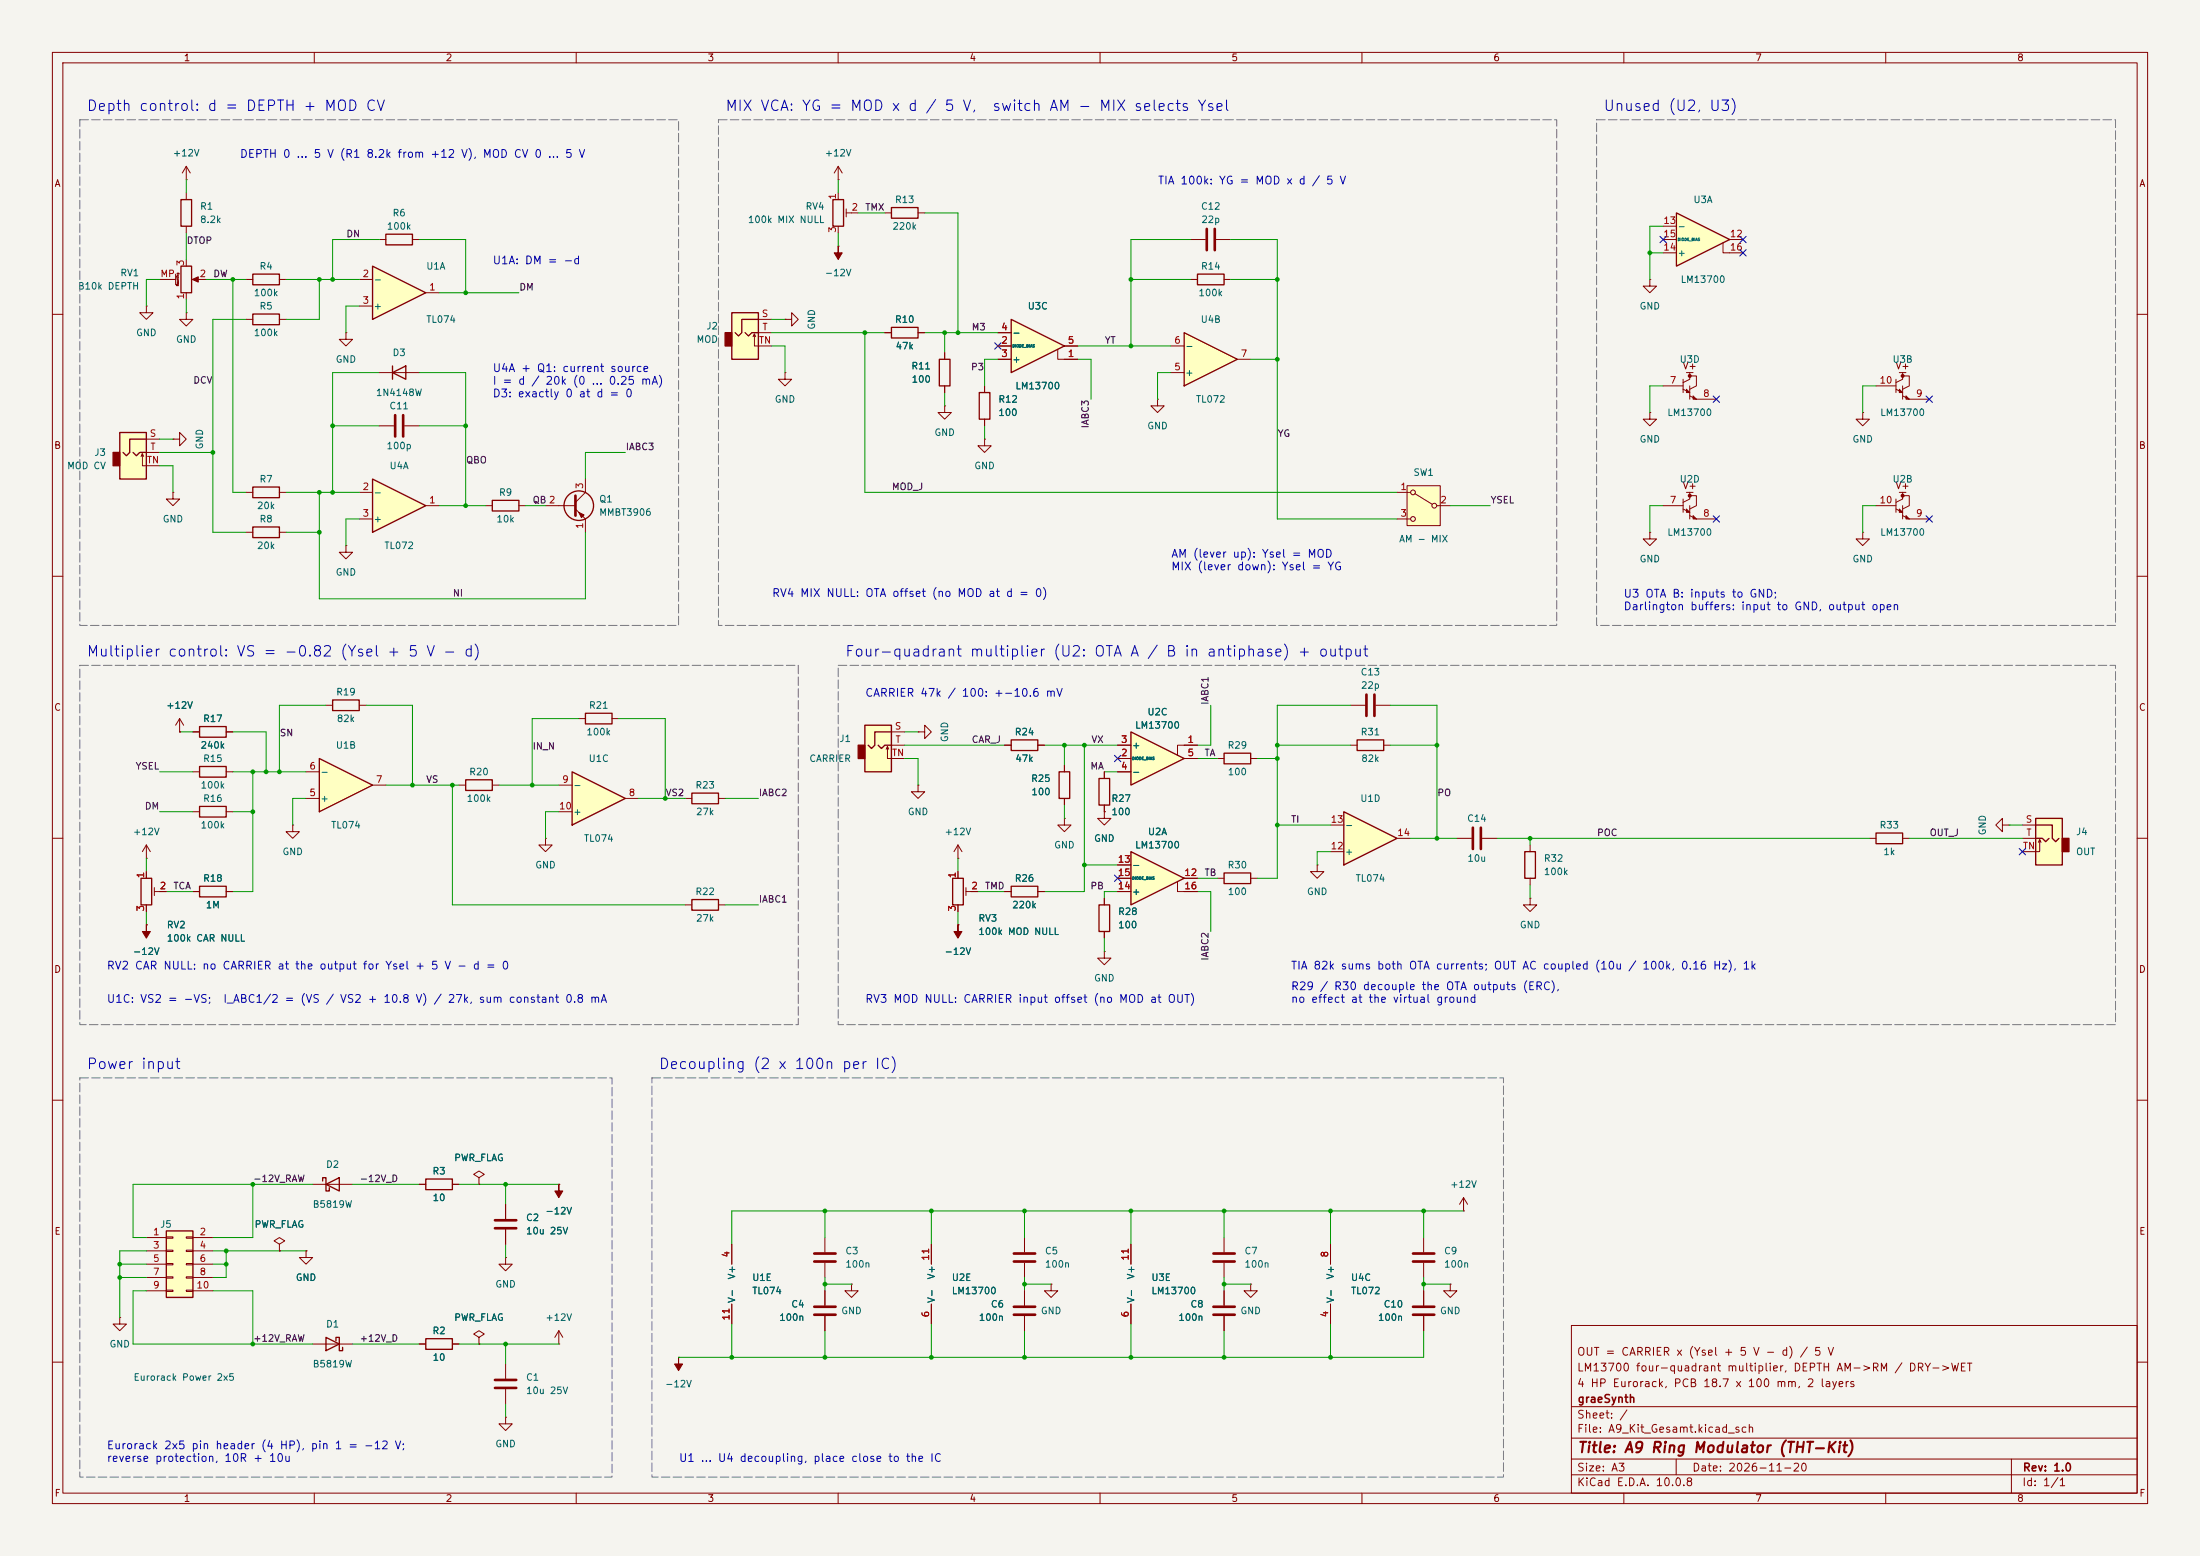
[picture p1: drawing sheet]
<svg xmlns="http://www.w3.org/2000/svg" width="420mm" height="297mm" viewBox="0 0 420 297" stroke-linecap="round" stroke-linejoin="round" font-family="sans-serif">
<path d="M0 0h420v297h-420z" fill="#f5f4ef" stroke="#f5f4ef" stroke-width=".19"/>
<g fill="none" stroke="#840000" stroke-width=".19">
<path d="M10 10h400v277h-400zM12 12h396v273h-396zM60 10v2M110 10v2M160 10v2M210 10v2M260 10v2M310 10v2M360 10v2M10 60h2M408 60h2M10 110h2"/>
<path d="M408 110h2M10 160h2M408 160h2M10 210h2M408 210h2M300 253h108v32h-108zM10 260h2M300 278.5h108M300 274.5h108M300 268.5h108M320 278.5v3M384 278.5v6.5"/>
<path d="M408 260h2M60 285v2M110 285v2M160 285v2M210 285v2M260 285v2M300 281.5h108M310 285v2M360 285v2"/>
</g>
<path d="M215.9 162.6l10.2 5-10.2 5.1z" fill="#ffffc2"/>
<g fill="none" stroke="#840000" stroke-width=".19">
<path d="M317.5 73.7h3.8M321.3 72.4v2.5M321.3 74.3l1.3 .6M321.9 71.1h1.3M322.6 71.1v1.3l-1.3 .6M322.6 71.8h1.2v1.9l-1.2 .6M322.6 73.7v2.5M322.6 75.6l1.2 .6h3.9M213.4 167.6h2.5M213.4 165.1h2.5M213.4 170.2h2.5M224.8 168.3v1.9h3.8"/>
<path d="M226.1 167.6h2.5"/>
</g>
<path d="M215.9 162.6l10.2 5-10.2 5.1z" fill="none" stroke="#840000" stroke-width=".25"/>
<circle cx="322.6" cy="71.8" r=".25" fill="#840000" stroke="#840000" stroke-width=".25"/>
<g fill="#840000" stroke="#840000" stroke-width=".19">
<path d="M321.9 74.3l.7 .6h-.7z"/>
<path d="M323.2 75.6l.6 .6h-.6z"/>
</g>
<path d="M31.7 234.9h5.1v12.7h-5.1z" fill="#ffffc2"/>
<path d="M209.8 172.7h2v5.1h-2zM31.7 234.9h5.1v12.7h-5.1zM81.3 255.5h5.1v2.1h-5.1z" fill="none" stroke="#840000" stroke-width=".25"/>
<g fill="none" stroke="#840000" stroke-width=".19">
<path d="M227.3 45.7h2.8M232.2 45.7h2.7M315 53.3v1.3h1.2l-1.2 1.3-1.3-1.3h1.3M315 53.3h.1M66 63.5v1.3h1.3l-1.3 1.2-1.2-1.2h1.2M66 63.5h.1M149.9 71.1v1.3h1.2l-1.2 1.3-1.3-1.3h1.3M149.9 71.1h.1M210.8 171.5v1.2M210.8 177.8v1.3M27.9 236.2h3.8M27.9 238.8h3.8"/>
<path d="M31.7 236.1h1.3v.2h-1.3zM31.7 238.6h1.3v.3h-1.3zM35.6 236.1h1.2v.2h-1.2zM35.6 238.6h1.2v.3h-1.2zM36.8 236.2h3.8M36.8 238.8h3.8M91.4 224.8l1.1-.6-1.1-.7-1 .7 1 .6v1.3M91.4 226.1h.1M96.5 229.9v2.8M96.5 234.7v2.8M106.7 226.1h.1M139.7 237.5v3.8"/>
<path d="M157.5 236.2v2.8M177.8 237.5v3.8M233.7 236.2v2.8M27.9 241.3h3.8M27.9 243.8h3.8M27.9 246.4h3.8M31.7 241.2h1.3v.2h-1.3zM31.7 243.7h1.3v.3h-1.3zM31.7 246.3h1.3v.2h-1.3zM35.6 241.2h1.2v.2h-1.2zM35.6 243.7h1.2v.3h-1.2zM35.6 246.3h1.2v.2h-1.2z"/>
<path d="M36.8 241.3h3.8M36.8 243.8h3.8M36.8 246.4h3.8M80 256.5h1.3M86.4 256.5h1.2M91.4 255.3l1.1-.7-1.1-.6-1 .6 1 .7v1.2M91.4 256.5h.1M96.5 240v1.3h1.3l-1.3 1.3-1.3-1.3h1.3M96.5 240h.1M106.7 256.5h.1M106.7 254l-.8 1.3M106.7 254l.7 1.3"/>
<path d="M106.7 254v2.5M129.5 259.1h.1M139.7 248.9v3.8M157.5 241v2.8M162.6 245.1v1.3h1.2l-1.2 1.2-1.3-1.2h1.3M162.6 245.1h.1M177.8 248.9v3.8M195.6 246.4v2.8M195.6 251.2v2.8M233.7 241v2.8M238.8 245.1v1.3h1.2l-1.2 1.2-1.3-1.2h1.3M238.8 245.1h.1"/>
<path d="M96.5 270.5v1.3h1.3l-1.3 1.2-1.3-1.2h1.3M96.5 270.5h.1M96.5 260.3v2.8M96.5 265.2v2.8"/>
</g>
<path d="M230.4 43.7v4.1M231.9 43.7v4.1M94.5 234.4h4.1M94.5 232.9h4.1M155.4 239.3h4.1M231.6 239.3h4.1M155.4 240.8h4.1M193.5 249.4h4.1M193.5 251h4.1M231.6 240.8h4.1M94.5 263.4h4.1M94.5 264.9h4.1" fill="none" stroke="#840000" stroke-width=".51"/>
<g fill="#840000" stroke="#840000" stroke-width=".19">
<path d="M129.5 259.1v1.2h.8l-.8 1.3-.7-1.3h.7z"/>
<path d="M106.7 226.1v1.2h.7l-.7 1.3-.8-1.3h.8z"/>
</g>
<path d="M226.1 63.5l10.1 5.1-10.1 5.1z" fill="#ffffc2"/>
<path d="M226.1 63.5l10.1 5.1-10.1 5.1z" fill="none" stroke="#840000" stroke-width=".25"/>
<g fill="none" stroke="#840000" stroke-width=".19">
<path d="M223.5 71.1h2.6M223.5 66h2.6M236.2 68.6h2.6M175.3 149.9v1.2h1.2l-1.2 1.3-1.3-1.3h1.3M175.3 149.9h.1M182.9 163.8h.1M182.9 161.3l-.8 1.3M182.9 161.3l.7 1.3M182.9 161.3v2.5M279.4 231.1h.1M279.4 228.6l-.8 1.3M279.4 228.6l.8 1.3"/>
<path d="M279.4 228.6v2.5M276.9 245.1v1.3h1.2l-1.2 1.2-1.3-1.2h1.3M276.9 245.1h.1"/>
</g>
<path d="M165.1 138.4h5.1v8.9h-5.1z" fill="#ffffc2"/>
<path d="M163.8 142.2h1.3v2.6h-1.3z" fill="#840000" stroke="#840000" stroke-width=".25"/>
<path d="M228.6 52.3h5.1v2.1h-5.1zM165.1 138.4h5.1v8.9h-5.1zM170.2 139.7h-3.2v2.5l-.6 .7-.7-.7M167.6 142.2l.7 .7 .6-.7h1.3M193 141.2h5.1v2.1h-5.1zM202.2 147.3h2v5.1h-2zM209.8 148.6h2v5.1h-2zM233.7 143.8h5.1v2h-5.1z" fill="none" stroke="#840000" stroke-width=".25"/>
<g fill="none" stroke="#840000" stroke-width=".19">
<path d="M227.3 53.3h1.3M233.7 53.3h1.2M221 76.2v1.3h1.2l-1.2 1.2-1.3-1.2h1.3M221 76.2h.1M33 83.8h1.3v-1.2l1.3 1.2-1.3 1.3v-1.3M33 83.8h.1M170.2 139.7h2.5M175.3 139.7h1.2v-1.3l1.3 1.3-1.3 1.3v-1.3M175.3 139.7h.1M55.9 157.5v1.3h1.2l-1.2 1.2-1.3-1.2h1.3M55.9 157.5h.1M169.2 143l.2-.5v2.3h3.3"/>
<path d="M169.4 142.5l.3 .5M170.2 142.2h2.5M191.8 142.2h1.2M198.1 142.2h1.3M203.2 156.2v1.3h1.3l-1.3 1.3-1.3-1.3h1.3M203.2 156.2h.1M203.2 146.1v1.2M203.2 152.4v1.3M210.8 154.9v1.3h1.3l-1.3 1.3-1.3-1.3h1.3M210.8 154.9h.1M210.8 147.3v1.3M210.8 153.7v1.2"/>
<path d="M232.4 144.8h1.3M238.8 144.8h1.2M278.1 160h2.8M283 160h2.7M210.8 181.6v1.3h1.3l-1.3 1.3-1.3-1.3h1.3M210.8 181.6h.1M254 237.5v3.8M271.8 236.2v2.8M254 248.9v3.8M271.8 241v2.8M271.8 246.4v2.8M271.8 251.2v2.8"/>
</g>
<path d="M281.2 158v4.1M282.7 158v4.1M269.7 239.3h4.1M269.7 240.8h4.1M269.7 249.4h4.1M269.7 251h4.1" fill="none" stroke="#840000" stroke-width=".51"/>
<path d="M61 144.8l10.1 5.1-10.1 5z" fill="#ffffc2"/>
<path d="M61 144.8l10.1 5.1-10.1 5z" fill="none" stroke="#840000" stroke-width=".25"/>
<path d="M58.4 152.4h2.6M58.4 147.3h2.6M71.1 149.9h2.6" fill="none" stroke="#840000" stroke-width=".19"/>
<path d="M139.7 59.7h5.1v8.9h-5.1z" fill="#ffffc2"/>
<path d="M138.4 63.5h1.3v2.5h-1.3z" fill="#840000" stroke="#840000" stroke-width=".25"/>
<path d="M159 38.1h2v5.1h-2zM139.7 59.7h5.1v8.9h-5.1zM142.2 63.5l.7 .6 .6-.6h1.3M144.8 61h-3.2v2.5l-.6 .6-.7-.6M38.1 153.9h5.1v2.1h-5.1zM38.1 169.2h5.1v2h-5.1zM181.9 167.6h2v5.1h-2z" fill="none" stroke="#840000" stroke-width=".25"/>
<g fill="none" stroke="#840000" stroke-width=".19">
<path d="M160 36.8v1.3M161.5 39.9v1.5M160 43.2v1.3M161.5 40.6h2.3M143.8 64.3l.2-.5v2.2h3.3M144 63.8l.3 .5M144.8 61h2.5M144.8 63.5h2.5M36.8 154.9h1.3M43.2 154.9h1.2M27.9 163.8h.1M27.9 161.3l-.7 1.3"/>
<path d="M27.9 161.3l.8 1.3M27.9 161.3v2.5M36.8 170.2h1.3M43.2 170.2h1.2M182.9 166.4v1.2M182.9 172.7v1.3M184.4 170.2h2.3M184.4 169.4v1.5"/>
</g>
<path d="M193 61l10.2 5-10.2 5.1z" fill="#ffffc2"/>
<g fill="none" stroke="#840000" stroke-width=".19">
<path d="M160 47h.1M168.9 40.6h1.3M175.3 40.6h1.2M149.9 61h1.2v-1.3l1.3 1.3-1.3 1.2v-1.2M149.9 61h.1M188 73.7v1.2M190.5 68.6h2.5M190.5 66h2.5M190.5 63.5h2.5M201.9 66.7v1.9h3.8M203.2 66h2.5M188 83.8v1.3h1.2l-1.2 1.3-1.3-1.3h1.3"/>
<path d="M188 83.8h.1M188 80v1.3M182.9 176.5h.1M191.8 170.2h1.2M198.1 170.2h1.3M157.5 246.4v2.8M157.5 251.2v2.8"/>
</g>
<path d="M170.2 39.6h5.1v2.1h-5.1zM186.9 74.9h2.1v5.1h-2.1zM193 61l10.2 5-10.2 5.1zM193 169.2h5.1v2h-5.1z" fill="none" stroke="#840000" stroke-width=".25"/>
<g fill="#840000" stroke="#840000" stroke-width=".19">
<path d="M182.9 176.5v1.3h.7l-.7 1.3-.8-1.3h.8z"/>
<path d="M160 47v1.3h.8l-.8 1.2-.7-1.2h.7z"/>
</g>
<path d="M155.4 249.4h4.1M155.4 251h4.1" fill="none" stroke="#840000" stroke-width=".51"/>
<path d="M215.9 139.7l10.2 5.1-10.2 5.1z" fill="#ffffc2"/>
<g fill="none" stroke="#840000" stroke-width=".19">
<path d="M160 34.3h.1M160 31.8l-.7 1.2M160 31.8l.8 1.2M160 31.8v2.5M35.6 59.7v1.3h1.2l-1.2 1.2-1.3-1.2h1.3M35.6 59.7h.1M47 53.3h1.3M53.3 53.3h1.3M168.9 63.5h1.3M175.3 63.5h1.2M47 94h1.3M53.3 94h1.3"/>
<path d="M130.8 152.4h1.3M137.2 152.4h1.2M213.4 142.2h2.5M213.4 144.8h2.5M213.4 147.3h2.5M226.1 144.8h2.5M228.6 142.2h-3.8v1.9M27.9 176.5h.1M130.8 172.7h1.3M137.2 172.7h1.2M292.1 171.5v1.2h1.3l-1.3 1.3-1.3-1.3h1.3M292.1 171.5h.1"/>
<path d="M195.6 236.2v2.8M195.6 241v2.8"/>
</g>
<path d="M48.3 52.3h5v2.1h-5zM170.2 62.5h5.1v2h-5.1zM48.3 93h5v2h-5zM215.9 139.7l10.2 5.1-10.2 5.1zM132.1 151.4h5.1v2h-5.1zM132.1 171.7h5.1v2h-5.1z" fill="none" stroke="#840000" stroke-width=".25"/>
<path d="M193.5 239.3h4.1M193.5 240.8h4.1" fill="none" stroke="#840000" stroke-width=".51"/>
<path d="M27.9 176.5v1.3h.8l-.8 1.3-.7-1.3h.7z" fill="#840000" stroke="#840000" stroke-width=".19"/>
<path d="M109.2 147.3l10.2 5.1-10.2 5.1z" fill="#ffffc2"/>
<path d="M48.3 59.9h5v2.1h-5zM109.2 147.3l10.2 5.1-10.2 5.1zM26.9 167.6h2.1v5.1h-2.1zM233.7 166.6h5.1v2.1h-5.1zM291.1 162.6h2v5h-2z" fill="none" stroke="#840000" stroke-width=".25"/>
<g fill="none" stroke="#840000" stroke-width=".19">
<path d="M47 61h1.3M53.3 61h1.3M180.3 77.5v1.2h1.3l-1.3 1.3-1.2-1.3h1.2M180.3 77.5h.1M106.7 149.9h2.5M106.7 154.9h2.5M119.4 152.4h2.5M27.9 166.4v1.2M27.9 172.7v1.3M29.5 169.4v1.5M29.5 170.2h2.2M232.4 167.6h1.3"/>
<path d="M238.8 167.6h1.2M251.5 165.1v1.3h1.2l-1.2 1.2-1.3-1.2h1.3M251.5 165.1h.1M292.1 161.3v1.3M292.1 167.6v1.3M200.7 245.1v1.3h1.2l-1.2 1.2-1.3-1.2h1.3M200.7 245.1h.1M233.7 246.4v2.8M233.7 251.2v2.8"/>
</g>
<path d="M231.6 249.4h4.1M231.6 251h4.1" fill="none" stroke="#840000" stroke-width=".51"/>
<path d="M256.5 154.9l10.2 5.1-10.2 5.1z" fill="#ffffc2"/>
<g fill="none" stroke="#840000" stroke-width=".25">
<path d="M73.7 44.7h5v2h-5zM88.9 148.8h5.1v2.1h-5.1zM256.5 154.9l10.2 5.1-10.2 5.1zM259.1 141.2h5.1v2.1h-5.1zM61.6 225.4v-.6h.6v2.5h.7v-.6M62.2 226.1l2.6-1.3v2.5zM81.3 225h5.1v2.1h-5.1zM62.2 255.3l2.6 1.2-2.6 1.3zM64.1 255.9v-.6h.7v2.5h.6v-.6"/>
<circle cx="110.5" cy="96.5" r="2.82"/>
</g>
<g fill="none" stroke="#840000" stroke-width=".19">
<path d="M35.6 34.3h.1M35.6 31.8l-.8 1.2M35.6 31.8l.7 1.2M35.6 31.8v2.5M72.4 45.7h1.3M78.7 45.7h1.3M33 94v1.3h1.3l-1.3 1.2-1.3-1.2h1.3M33 94h.1M104.1 96.5h5.8M109.9 97.2l1.9 1.9v2.5M111.8 91.4v2.6l-1.9 1.9M66 104.1v1.3h1.3l-1.3 1.3-1.2-1.3h1.2"/>
<path d="M66 104.1h.1M87.6 149.9h1.3M94 149.9h1.2M254 157.5h2.5M257.8 142.2h1.3M264.2 142.2h1.2M104.1 160v1.3h1.3l-1.3 1.3-1.2-1.3h1.2M104.1 160h.1M254 162.6h2.5M266.7 160h2.5M53.3 237.5l1.1-.6-1.1-.7-1 .7 1 .6v1.3M53.3 238.8h.1"/>
<path d="M58.4 238.8v1.2h1.3l-1.3 1.3-1.3-1.3h1.3M58.4 238.8h.1M59.7 226.1h7.6M80 226.1h1.3M86.4 226.1h1.2M215.9 237.5v3.8M22.9 251.5v1.2h1.2l-1.2 1.3-1.3-1.3h1.3M22.9 251.5h.1M59.7 256.5h7.6M215.9 248.9v3.8"/>
</g>
<path d="M109.9 94.6v3.8" fill="none" stroke="#840000" stroke-width=".51"/>
<path d="M110.5 97.8l1 .5-.5 .5z" fill="#840000" stroke="#840000" stroke-width=".19"/>
<path d="M71.1 91.4l10.2 5.1-10.2 5.1z" fill="#ffffc2"/>
<path d="M34.5 50.8h2.1v5.1h-2.1zM71.1 91.4l10.2 5.1-10.2 5.1zM94 95.5h5.1v2h-5.1zM48.3 100.6h5v2h-5z" fill="none" stroke="#840000" stroke-width=".25"/>
<g fill="none" stroke="#840000" stroke-width=".19">
<path d="M27.9 58.4v1.3h1.3l-1.3 1.3-1.2-1.3h1.2M27.9 58.4h.1M30.5 53.3h3M33.5 52.3v2.1M35.6 49.5v1.3M35.6 55.9v1.3M37.1 53.3h2.3M68.6 94h2.5M68.6 99.1h2.5M81.3 96.5h2.5M92.7 96.5h1.3M99.1 96.5h1.2"/>
<path d="M47 101.6h1.3M53.3 101.6h1.3"/>
</g>
<path d="M36.7 53.3l1.1-.5v1z" fill="#840000" stroke="#840000" stroke-width=".19"/>
<path d="M22.9 82.6h5v8.8h-5z" fill="#ffffc2"/>
<path d="M21.6 86.4h1.3v2.5h-1.3z" fill="#840000" stroke="#840000" stroke-width=".25"/>
<path d="M34.5 38.1h2.1v5.1h-2.1zM22.9 82.6h5v8.8h-5zM25.4 86.4l.6 .6 .7-.6h1.2M27.9 83.8h-3.1v2.6l-.7 .6-.6-.6" fill="none" stroke="#840000" stroke-width=".25"/>
<path d="M35.6 36.8v1.3M35.6 43.2v1.3M26.9 87.1l.3-.5v2.3h3.3M27.2 86.6l.2 .5M27.9 83.8h2.6M27.9 86.4h2.6" fill="none" stroke="#840000" stroke-width=".19"/>
<path d="M71.1 50.8l10.2 5.1-10.2 5.1z" fill="#ffffc2"/>
<path d="M71.1 50.8l10.2 5.1-10.2 5.1zM74.9 71.1l2.6-1.2v2.5zM74.9 69.9v2.5M38.1 138.7h5.1v2h-5.1zM63.5 133.6h5.1v2h-5.1zM111.8 136.1h5v2.1h-5zM38.1 146.3h5.1v2h-5.1z" fill="none" stroke="#840000" stroke-width=".25"/>
<g fill="none" stroke="#840000" stroke-width=".19">
<path d="M68.6 53.3h2.5M68.6 58.4h2.5M81.3 55.9h2.5M72.4 71.1h7.6M72.4 81.3h2.8M77.2 81.3h2.8M34.3 139.7h.1M34.3 137.2l-.8 1.2M34.3 137.2l.8 1.2M34.3 137.2v2.5M36.8 139.7h1.3M43.2 139.7h1.2"/>
<path d="M62.2 134.6h1.3M68.6 134.6h1.2M110.5 137.2h1.3M116.8 137.2h1.3M36.8 147.3h1.3M43.2 147.3h1.2"/>
</g>
<path d="M75.4 79.2v4.1M77 79.2v4.1" fill="none" stroke="#840000" stroke-width=".51"/>
<path d="M268.6 92.7h6.4v7.6h-6.4z" fill="#ffffc2"/>
<g fill="none" stroke="#840000" stroke-width=".19">
<path d="M180.3 67.3v1.3M180.3 73.7v1.2M266.7 94h2.5M266.7 99.1h2.5M268.6 92.7h6.4v7.6h-6.4zM270.1 94.2l3.3 2.1M274.3 96.5h2.6M257.8 134.6h2.8M262.6 134.6h2.8"/>
<circle cx="269.7" cy="94" r=".46"/>
<circle cx="269.7" cy="99.1" r=".46"/>
<circle cx="273.8" cy="96.5" r=".46"/>
</g>
<path d="M179.3 68.6h2.1v5.1h-2.1z" fill="none" stroke="#840000" stroke-width=".25"/>
<path d="M260.9 132.6v4.1M262.4 132.6v4.1" fill="none" stroke="#840000" stroke-width=".51"/>
<path d="M388.6 156.2h5.1v8.9h-5.1z" fill="#ffffc2"/>
<g fill="#840000" stroke="#840000" stroke-width=".25">
<path d="M393.7 160h1.3v2.6h-1.3z"/>
<circle cx="322.6" cy="94.6" r=".25"/>
<circle cx="363.2" cy="71.8" r=".25"/>
<circle cx="363.2" cy="94.6" r=".25"/>
</g>
<path d="M358.1 159h5.1v2h-5.1zM388.6 156.2h5.1v8.9h-5.1zM388.6 157.5h3.2v2.5l.6 .7 .7-.7M388.6 160h1.3l.6 .7 .7-.7" fill="none" stroke="#840000" stroke-width=".25"/>
<g fill="none" stroke="#840000" stroke-width=".19">
<path d="M355.6 78.7v1.3h1.3l-1.3 1.3-1.3-1.3h1.3M355.6 78.7h.1M358.1 73.7h3.8M361.9 72.4v2.5M361.9 74.3l1.3 .6M362.6 71.1h1.3M363.2 71.1v1.3l-1.3 .6M363.2 71.8h1.3v1.9l-1.3 .6M363.2 73.7v2.5M363.2 75.6l1.3 .6h3.8M317.5 96.5h3.8M321.3 95.3v2.5"/>
<path d="M321.3 97.2l1.3 .6M321.9 94h1.3M322.6 94v1.3l-1.3 .6M322.6 94.6h1.2v1.9l-1.2 .7M322.6 96.5v2.6M322.6 98.4l1.2 .7h3.9M358.1 96.5h3.8M361.9 95.3v2.5M361.9 97.2l1.3 .6M362.6 94h1.3M363.2 94v1.3l-1.3 .6M363.2 94.6h1.3v1.9l-1.3 .7"/>
<path d="M363.2 98.4l1.3 .7h3.8M363.2 96.5v2.6M315 101.6v1.3h1.2l-1.2 1.2-1.3-1.2h1.3M315 101.6h.1M355.6 101.6v1.3h1.3l-1.3 1.2-1.3-1.2h1.3M355.6 101.6h.1M382.3 157.5v-1.3l-1.3 1.3 1.3 1.3v-1.3h1.2M383.5 157.5h.1M386.1 157.5h2.5M356.9 160h1.2M363.2 160h1.3M386.1 160h2.5"/>
<path d="M389.4 160.3l-.3 .5M389.6 160.8l-.2-.5v2.3h-3.3"/>
</g>
<g fill="#840000" stroke="#840000" stroke-width=".19">
<path d="M321.9 97.2l.7 .6h-.7z"/>
<path d="M323.2 98.4l.6 .7h-.6z"/>
<path d="M362.6 74.3l.6 .6h-.6z"/>
<path d="M363.9 75.6l.6 .6h-.6z"/>
<path d="M362.6 97.2l.6 .6h-.6z"/>
<path d="M363.9 98.4l.6 .7h-.6z"/>
</g>
<path d="M320 40.6l10.2 5.1-10.2 5.1z" fill="#ffffc2"/>
<g fill="none" stroke="#840000" stroke-width=".19">
<path d="M317.5 45.7h2.5M317.5 43.2h2.5M317.5 48.3h2.5M328.9 46.4v1.9h3.8M330.2 45.7h2.5M168.9 63.5h1.3M175.3 63.5h1.2M180.3 67.3v1.3M180.3 73.7v1.2M188 73.7v1.2M190.5 68.6h2.5M190.5 66h2.5"/>
<path d="M190.5 63.5h2.5M203.2 68.6h2.5M203.2 66h2.5M315 78.7v1.3h1.2l-1.2 1.3-1.3-1.3h1.3M315 78.7h.1M188 80v1.3M34.3 139.7h.1M36.8 139.7h1.3M43.2 139.7h1.2M191.8 142.2h1.2M198.1 142.2h1.3M203.2 146.1v1.2"/>
<path d="M203.2 152.4v1.3M210.8 154.9h.1M210.8 147.3v1.3M210.8 153.7v1.2M213.4 142.2h2.5M213.4 144.8h2.5M213.4 147.3h2.5M226.1 142.2h2.5M226.1 144.8h2.5M27.9 176.5h.1M27.9 166.4v1.2M27.9 172.7v1.3"/>
<path d="M30.5 170.2h1.2M36.8 170.2h1.3M43.2 170.2h1.2M182.9 176.5h.1M182.9 166.4v1.2M182.9 172.7v1.3M185.4 170.2h1.3M191.8 170.2h1.2M198.1 170.2h1.3M210.8 171.5v1.2M210.8 177.8v1.3M213.4 170.2h2.5"/>
<path d="M213.4 167.6h2.5M213.4 165.1h2.5M226.1 170.2h2.5M226.1 167.6h2.5M53.3 238.8h.1M58.4 238.8h.1M80 226.1h1.3M86.4 226.1h1.2M91.4 226.1h.1M96.5 229.9v2.8M96.5 234.7v2.8M106.7 226.1h.1"/>
<path d="M139.7 237.5v3.8M177.8 237.5v3.8M215.9 237.5v3.8M254 237.5v3.8M80 256.5h1.3M86.4 256.5h1.2M91.4 256.5h.1M139.7 248.9v3.8M157.5 246.4v2.8M157.5 251.2v2.8M177.8 248.9v3.8M195.6 246.4v2.8"/>
<path d="M195.6 251.2v2.8M215.9 248.9v3.8M233.7 246.4v2.8M233.7 251.2v2.8M254 248.9v3.8M271.8 246.4v2.8M271.8 251.2v2.8"/>
</g>
<path d="M320 40.6l10.2 5.1-10.2 5.1z" fill="none" stroke="#840000" stroke-width=".25"/>
<g fill="none" stroke="#009600" stroke-width=".19">
<path d="M35.6 34.3v2.5M160 34.3v2.5M30.5 53.3h-2.6v5.1M35.6 44.5v5M35.6 57.2v2.5M39.4 53.3h7.6M44.4 53.3v40.7h2.6M54.6 53.3h14M61 53.3v7.7h-6.4M68.6 58.4h-2.6v5.1M72.4 45.7h-8.9v7.6M80 45.7h8.9v10.2"/>
<path d="M83.8 55.9h15.3M160 44.5v2.5M163.8 40.6h5.1M176.5 40.6h6.4v22.9M215.9 53.3h11.4M227.3 45.7h-11.4v20.3M234.9 45.7h8.9v53.4h22.9M234.9 53.3h8.9M315 48.3h2.5M317.5 43.2h-2.5v10.1M47 61h-6.4v40.6h6.4M72.4 71.1h-8.9v22.9"/>
<path d="M80 71.1h8.9v25.4M147.3 61h2.6M147.3 63.5h21.6M147.3 66h2.6v5.1M165.1 63.5v30.5h101.6M176.5 63.5h14M180.3 63.5v3.8M180.3 74.9v2.6M190.5 68.6h-2.5v5.1M205.7 68.6h2.6v7.6M205.7 66h17.8M223.5 71.1h-2.5v5.1"/>
<path d="M238.8 68.6h5M317.5 73.7h-2.5v5M358.1 73.7h-2.5v5M30.5 86.4h10.1M30.5 88.9h2.5v5.1M30.5 83.8h2.5M54.6 94h14M61 94v20.3h50.8v-12.7M63.5 81.3h8.9M68.6 99.1h-2.6v5M80 81.3h8.9M83.8 96.5h8.9"/>
<path d="M100.3 96.5h3.8M119.4 86.4h-7.6v5M188 81.3v2.5M276.9 96.5h7.6M317.5 96.5h-2.5v5.1M358.1 96.5h-2.5v5.1M54.6 101.6h6.4M34.3 139.7h2.5M44.4 139.7h6.4v7.6M62.2 134.6h-8.9v12.7M69.8 134.6h8.9v15.3M110.5 137.2h-8.9v12.7"/>
<path d="M118.1 137.2h8.9v15.2M172.7 139.7h2.6M231.1 134.6v7.6h-2.5M257.8 134.6h-14v33h-3.8M265.4 134.6h8.9v25.4M30.5 147.3h6.3M30.5 154.9h6.3M44.4 147.3h14M44.4 154.9h3.9M48.3 147.3v22.9h-3.9M58.4 152.4h-2.5v5.1M73.7 149.9h13.9"/>
<path d="M86.4 149.9v22.8h44.4M95.2 149.9h11.5M106.7 154.9h-2.6v5.1M121.9 152.4h8.9M138.4 152.4h6.4M172.7 142.2h19.1M172.7 144.8h2.6v5.1M199.4 142.2h14M203.2 142.2v3.9M203.2 153.7v2.5M207 142.2v28h-7.6M210.8 147.3h2.6"/>
<path d="M228.6 144.8h3.8M240 144.8h3.8M243.8 157.5h10.2M243.8 142.2h14M265.4 142.2h8.9M383.5 157.5h2.6M27.9 163.8v2.6M27.9 174v2.5M31.7 170.2h5.1M138.4 172.7h6.4M182.9 163.8v2.6M182.9 174v2.5"/>
<path d="M186.7 170.2h5.1M207 165.1h6.4M210.8 179.1v2.5M213.4 170.2h-2.6v1.3M228.6 170.2h2.5v7.6M228.6 167.6h3.8M254 162.6h-2.5v2.5M269.2 160h8.9M285.7 160h71.2M292.1 160v1.3M292.1 168.9v2.6M364.5 160h21.6"/>
<path d="M27.9 238.8h-5v12.7M40.6 238.8h17.8M43.2 238.8v5h-2.6M48.3 226.1v10.1h-7.7M59.7 226.1h-34.3v10.1h2.5M67.3 226.1h12.7M87.6 226.1h19.1M96.5 226.1v3.8M96.5 237.5v2.5M157.5 231.1v5.1M177.8 231.1v6.4M195.6 231.1v5.1"/>
<path d="M215.9 231.1v6.4M233.7 231.1v5.1M254 231.1v6.4M271.8 231.1v5.1M279.4 231.1h-139.7v6.4M22.9 241.3h5M22.9 243.8h5M27.9 246.4h-2.5v10.1h34.3M40.6 246.4h7.7v10.1M40.6 241.3h2.6M67.3 256.5h12.7M87.6 256.5h19.1"/>
<path d="M96.5 256.5v3.8M139.7 252.7v6.4M157.5 245.1h5.1M157.5 243.8v2.6M157.5 254v5.1M177.8 252.7v6.4M195.6 243.8v2.6M195.6 254v5.1M195.6 245.1h5.1M215.9 252.7v6.4M233.7 245.1h5.1M233.7 243.8v2.6"/>
<path d="M233.7 254v5.1M254 252.7v6.4M271.8 245.1h5.1M271.8 254v5.1h-142.3M271.8 243.8v2.6M96.5 268v2.5"/>
</g>
<g fill="none" stroke="#000084" stroke-width=".19">
<path d="M316.9 45.1l1.2 1.2M318.1 45.1l-1.2 1.2M332.1 47.7l1.2 1.2M332.1 45.1l1.2 1.2M333.3 47.7l-1.2 1.2M333.3 45.1l-1.2 1.2M189.9 65.4l1.2 1.2M191.1 65.4l-1.2 1.2M327.1 75.6l1.2 1.2M328.3 75.6l-1.2 1.2M367.7 75.6l1.2 1.2M368.9 75.6l-1.2 1.2"/>
<path d="M327.1 98.5l1.2 1.2M328.3 98.5l-1.2 1.2M367.7 98.5l1.2 1.2M368.9 98.5l-1.2 1.2M212.8 144.2l1.2 1.2M214 144.2l-1.2 1.2M212.8 167l1.2 1.2M214 167l-1.2 1.2M385.5 162l1.2 1.2M386.7 162l-1.2 1.2"/>
</g>
<path d="M15.2 22.9h114.3v96.5h-114.3zM137.2 22.9h160v96.5h-160zM304.8 22.9h99.1v96.5h-99.1zM15.2 127h137.2v68.6h-137.2zM160 127h243.9v68.6h-243.9zM15.2 205.7h101.6v76.2h-101.6zM124.5 205.7h162.5v76.2h-162.5z" fill="none" stroke="#787878" stroke-width=".19" stroke-dasharray="1.6 .6"/>
<g fill="#009600">
<circle cx="139.7" cy="259.1" r=".46"/>
<circle cx="53.3" cy="147.3" r=".46"/>
<circle cx="48.3" cy="147.3" r=".46"/>
<circle cx="48.3" cy="154.9" r=".46"/>
<circle cx="50.8" cy="147.3" r=".46"/>
<circle cx="22.9" cy="241.3" r=".46"/>
<circle cx="43.2" cy="241.3" r=".46"/>
<circle cx="22.9" cy="243.8" r=".46"/>
<circle cx="43.2" cy="238.8" r=".46"/>
<circle cx="48.3" cy="226.1" r=".46"/>
<circle cx="48.3" cy="256.5" r=".46"/>
<circle cx="96.5" cy="226.1" r=".46"/>
<circle cx="96.5" cy="256.5" r=".46"/>
<circle cx="274.3" cy="160" r=".46"/>
<circle cx="207" cy="165.1" r=".46"/>
<circle cx="177.8" cy="231.1" r=".46"/>
<circle cx="157.5" cy="245.1" r=".46"/>
<circle cx="177.8" cy="259.1" r=".46"/>
<circle cx="157.5" cy="259.1" r=".46"/>
<circle cx="157.5" cy="231.1" r=".46"/>
<circle cx="243.8" cy="157.5" r=".46"/>
<circle cx="243.8" cy="144.8" r=".46"/>
<circle cx="274.3" cy="142.2" r=".46"/>
<circle cx="292.1" cy="160" r=".46"/>
<circle cx="195.6" cy="259.1" r=".46"/>
<circle cx="195.6" cy="245.1" r=".46"/>
<circle cx="195.6" cy="231.1" r=".46"/>
<circle cx="233.7" cy="231.1" r=".46"/>
<circle cx="233.7" cy="245.1" r=".46"/>
<circle cx="233.7" cy="259.1" r=".46"/>
<circle cx="254" cy="231.1" r=".46"/>
<circle cx="254" cy="259.1" r=".46"/>
<circle cx="215.9" cy="231.1" r=".46"/>
<circle cx="215.9" cy="259.1" r=".46"/>
<circle cx="271.8" cy="231.1" r=".46"/>
<circle cx="271.8" cy="245.1" r=".46"/>
<circle cx="63.5" cy="81.3" r=".46"/>
<circle cx="63.5" cy="94" r=".46"/>
<circle cx="61" cy="94" r=".46"/>
<circle cx="44.4" cy="53.3" r=".46"/>
<circle cx="63.5" cy="53.3" r=".46"/>
<circle cx="61" cy="53.3" r=".46"/>
<circle cx="40.6" cy="86.4" r=".46"/>
<circle cx="88.9" cy="96.5" r=".46"/>
<circle cx="61" cy="101.6" r=".46"/>
<circle cx="88.9" cy="55.9" r=".46"/>
<circle cx="88.9" cy="81.3" r=".46"/>
<circle cx="78.7" cy="149.9" r=".46"/>
<circle cx="86.4" cy="149.9" r=".46"/>
<circle cx="101.6" cy="149.9" r=".46"/>
<circle cx="127" cy="152.4" r=".46"/>
<circle cx="243.8" cy="142.2" r=".46"/>
<circle cx="203.2" cy="142.2" r=".46"/>
<circle cx="207" cy="142.2" r=".46"/>
<circle cx="315" cy="48.3" r=".46"/>
<circle cx="243.8" cy="68.6" r=".46"/>
<circle cx="243.8" cy="53.3" r=".46"/>
<circle cx="180.3" cy="63.5" r=".46"/>
<circle cx="215.9" cy="66" r=".46"/>
<circle cx="165.1" cy="63.5" r=".46"/>
<circle cx="182.9" cy="63.5" r=".46"/>
<circle cx="215.9" cy="53.3" r=".46"/>
</g>
<g font-size="2" fill="#0000c2">
<text x="16.4" y="21.7">Depth control: d = DEPTH + MOD CV</text>
<text x="138.3" y="21.7">MIX VCA: YG = MOD x d / 5 V,</text>
<text x="189.3" y="21.7">switch AM - MIX selects Ysel</text>
<text x="306" y="21.7">Unused (U2, U3)</text>
<text x="16.4" y="125.8">Multiplier control: VS = -0.82 (Ysel + 5 V - d)</text>
<text x="161.2" y="125.8">Four-quadrant multiplier (U2: OTA A / B in antiphase) + output</text>
<text x="16.4" y="204.6">Power input</text>
<text x="125.6" y="204.6">Decoupling (2 x 100n per IC)</text>
</g>
<text font-size="2" fill="#840000" x="301" y="277.8">Title: A9 Ring Modulator (THT-Kit)</text>
<g font-size="1.5" fill="#0000c2">
<text x="45.7" y="30.5">DEPTH 0 ... 5 V (R1 8.2k from +12 V), MOD CV 0 ... 5 V</text>
<text x="220.9" y="35.6">TIA 100k: YG = MOD x d / 5 V</text>
<text x="93.9" y="50.8">U1A: DM = -d</text>
<text x="93.9" y="71.4">U4A + Q1: current source</text>
<text x="93.9" y="73.8">I = d / 20k (0 ... 0.25 mA)</text>
<text x="93.9" y="76.2">D3: exactly 0 at d = 0</text>
<text x="223.5" y="106.8">AM (lever up): Ysel = MOD</text>
<text x="223.5" y="109.2">MIX (lever down): Ysel = YG</text>
<text x="147.3" y="114.3">RV4 MIX NULL: OTA offset (no MOD at d = 0)</text>
<text x="309.8" y="114.4">U3 OTA B: inputs to GND;</text>
<text x="309.8" y="116.9">Darlington buffers: input to GND, output open</text>
<text x="165.1" y="133.4">CARRIER 47k / 100: +-10.6 mV</text>
<text x="20.3" y="185.4">RV2 CAR NULL: no CARRIER at the output for Ysel + 5 V - d = 0</text>
<text x="246.3" y="185.4">TIA 82k sums both OTA currents; OUT AC coupled (10u / 100k, 0.16 Hz), 1k</text>
<text x="20.3" y="191.8">U1C: VS2 = -VS;</text>
<text x="42.5" y="191.8">I_ABC1/2 = (VS / VS2 + 10.8 V) / 27k, sum constant 0.8 mA</text>
<text x="165.1" y="191.8">RV3 MOD NULL: CARRIER input offset (no MOD at OUT)</text>
<text x="246.3" y="189.4">R29 / R30 decouple the OTA outputs (ERC),</text>
<text x="246.3" y="191.8">no effect at the virtual ground</text>
<text x="20.3" y="277">Eurorack 2x5 pin header (4 HP), pin 1 = -12 V;</text>
<text x="20.3" y="279.4">reverse protection, 10R + 10u</text>
<text x="129.5" y="279.4">U1 ... U4 decoupling, place close to the IC</text>
</g>
<g font-size="1.5" fill="#840000">
<text x="300.9" y="262.1">LM13700 four-quadrant multiplier, DEPTH AM-&gt;RM / DRY-&gt;WET</text>
<text x="300.9" y="259.1">OUT = CARRIER x (Ysel + 5 V - d) / 5 V</text>
<text x="300.9" y="265.1">4 HP Eurorack, PCB 18.7 x 100 mm, 2 layers</text>
<text x="301" y="268.1">graeSynth</text>
<text x="300.9" y="273.8">File: A9_Kit_Gesamt.kicad_sch</text>
<text x="300.9" y="271.1">Sheet: /</text>
<text x="300.9" y="281.2">Size: A3</text>
<text x="322.9" y="281.2">Date: 2026-11-20</text>
<text x="386" y="281.2">Rev: 1.0</text>
<text x="300.9" y="284">KiCad E.D.A. 10.0.8</text>
<text x="385.9" y="284">Id: 1/1</text>
</g>
<g font-size="1.3" fill="#840000">
<text x="35" y="12">1</text>
<text x="85" y="12">2</text>
<text x="135" y="12">3</text>
<text x="185" y="12">4</text>
<text x="235" y="12">5</text>
<text x="285" y="12">6</text>
<text x="335" y="12">7</text>
<text x="385" y="12">8</text>
<text x="10.3" y="36">A</text>
<text x="408.3" y="36">A</text>
<text x="321.1" y="70.8">V+</text>
<text x="361.8" y="70.8">V+</text>
<text x="10.2" y="86">B</text>
<text x="408.2" y="86">B</text>
<text x="321.1" y="93.7">V+</text>
<text x="361.8" y="93.7">V+</text>
<text x="10.2" y="136">C</text>
<text x="408.2" y="136">C</text>
<text x="10.2" y="186">D</text>
<text x="408.2" y="186">D</text>
<text x="10.3" y="236">E</text>
<text x="408.3" y="236">E</text>
<text x="10.3" y="286">F</text>
<text x="35" y="287">1</text>
<text x="85" y="287">2</text>
<text x="135" y="287">3</text>
<text x="185" y="287">4</text>
<text x="235" y="287">5</text>
<text x="285" y="287">6</text>
<text x="335" y="287">7</text>
<text x="385" y="287">8</text>
<text x="408.3" y="286">F</text>
</g>
<g font-size="1.3" fill="#006464">
<text x="32.9" y="30.2">+12V</text>
<text x="157.4" y="30.2">+12V</text>
<text x="38.1" y="40.3">R1</text>
<text x="74.8" y="41.6">R6</text>
<text x="153.7" y="40.3">RV4</text>
<text x="170.7" y="39.1">R13</text>
<text x="229.2" y="40.3">C12</text>
<text x="323.2" y="39.1">U3A</text>
<text x="38.1" y="42.9">8.2k</text>
<text x="73.7" y="44.1">100k</text>
<text x="142.7" y="42.9">100k MIX NULL</text>
<text x="170.3" y="44.1">220k</text>
<text x="229.2" y="42.9">22p</text>
<text x="320.1" y="44.1">-</text>
<text x="22.9" y="53">RV1</text>
<text x="49.4" y="51.8">R4</text>
<text x="81.3" y="51.8">U1A</text>
<text x="157.4" y="53">-12V</text>
<text x="229.2" y="51.8">R14</text>
<text x="320.1" y="49.2">+</text>
<text x="14.8" y="55.6">B10k DEPTH</text>
<text x="48.3" y="56.8">100k</text>
<text x="49.4" y="59.4">R5</text>
<text x="71.2" y="54.3">-</text>
<text x="71.2" y="59.4">+</text>
<text x="196.1" y="59.4">U3C</text>
<text x="228.7" y="56.8">100k</text>
<text x="312.9" y="59.4">GND</text>
<text x="320.7" y="54.3">LM13700</text>
<text x="25.9" y="64.5">GND</text>
<text x="33.5" y="65.7">GND</text>
<text x="48.3" y="64.5">100k</text>
<text x="81.3" y="61.9">TL074</text>
<text x="132.9" y="65.7">MOD</text>
<text x="134.7" y="63.2">J2</text>
<text x="155.9" y="63" transform="rotate(-90 155.9 63)">GND</text>
<text x="170.7" y="61.9">R10</text>
<text x="193.1" y="64.5">-</text>
<text x="229.1" y="61.9">U4B</text>
<text x="64" y="69.5">GND</text>
<text x="74.8" y="68.3">D3</text>
<text x="170.9" y="67">47k</text>
<text x="173.9" y="70.8">R11</text>
<text x="193.1" y="69.5">+</text>
<text x="226.2" y="67">-</text>
<text x="320.5" y="69.5">U3D</text>
<text x="361.2" y="69.5">U3B</text>
<text x="71.7" y="75.9">1N4148W</text>
<text x="147.8" y="77.2">GND</text>
<text x="173.9" y="73.4">100</text>
<text x="190.5" y="77.2">R12</text>
<text x="193.7" y="74.6">LM13700</text>
<text x="226.2" y="72.1">+</text>
<text x="228.2" y="77.2">TL072</text>
<text x="74.2" y="78.4">C11</text>
<text x="178.3" y="83.5">GND</text>
<text x="190.5" y="79.7">100</text>
<text x="218.9" y="82.2">GND</text>
<text x="318.2" y="79.7">LM13700</text>
<text x="358.8" y="79.7">LM13700</text>
<text x="12.7" y="89.9">MOD CV</text>
<text x="17.9" y="87.3">J3</text>
<text x="39.1" y="85.9" transform="rotate(-90 39.1 85.9)">GND</text>
<text x="73.7" y="86.1">100p</text>
<text x="74.3" y="89.9">U4A</text>
<text x="185.9" y="89.9">GND</text>
<text x="312.9" y="84.8">GND</text>
<text x="353.5" y="84.8">GND</text>
<text x="49.4" y="92.4">R7</text>
<text x="71.2" y="94.9">-</text>
<text x="95.2" y="94.9">R9</text>
<text x="269.7" y="91.1">SW1</text>
<text x="320.5" y="92.4">U2D</text>
<text x="361.2" y="92.4">U2B</text>
<text x="31" y="100">GND</text>
<text x="48.9" y="97.5">20k</text>
<text x="49.4" y="100">R8</text>
<text x="71.2" y="100">+</text>
<text x="94.7" y="100">10k</text>
<text x="114.3" y="96.2">Q1</text>
<text x="114.3" y="98.8">MMBT3906</text>
<text x="48.9" y="105.1">20k</text>
<text x="73.3" y="105.1">TL072</text>
<text x="267" y="103.8">AM - MIX</text>
<text x="312.9" y="107.6">GND</text>
<text x="318.2" y="102.6">LM13700</text>
<text x="353.5" y="107.6">GND</text>
<text x="358.8" y="102.6">LM13700</text>
<text x="64" y="110.2">GND</text>
<text x="259.6" y="129.2">C13</text>
<text x="259.7" y="131.8">22p</text>
<text x="31.6" y="135.6">+12V</text>
<text x="64.1" y="133">R19</text>
<text x="112.3" y="135.6">R21</text>
<text x="218.9" y="136.9">U2C</text>
<text x="38.2" y="143.2">240k</text>
<text x="38.7" y="138.1">R17</text>
<text x="64" y="143.2">U1B</text>
<text x="64.2" y="138.1">82k</text>
<text x="111.8" y="140.7">100k</text>
<text x="160.1" y="141.9">J1</text>
<text x="181.3" y="141.8" transform="rotate(-90 181.3 141.8)">GND</text>
<text x="193.6" y="140.7">R24</text>
<text x="216" y="143.2">+</text>
<text x="216.6" y="139.4">LM13700</text>
<text x="234.2" y="143.2">R29</text>
<text x="259.6" y="140.7">R31</text>
<text x="38.7" y="145.7">R15</text>
<text x="61.1" y="148.3">-</text>
<text x="89.5" y="148.3">R20</text>
<text x="112.3" y="145.7">U1C</text>
<text x="154.4" y="145.7">CARRIER</text>
<text x="193.7" y="145.7">47k</text>
<text x="196.7" y="149.6">R25</text>
<text x="216" y="148.3">-</text>
<text x="234.3" y="148.3">100</text>
<text x="259.8" y="145.7">82k</text>
<text x="38.2" y="150.8">100k</text>
<text x="38.7" y="153.4">R16</text>
<text x="61.1" y="153.4">+</text>
<text x="89" y="153.4">100k</text>
<text x="109.3" y="150.8">-</text>
<text x="109.3" y="155.9">+</text>
<text x="132.6" y="150.8">R23</text>
<text x="132.8" y="155.9">27k</text>
<text x="173.2" y="155.9">GND</text>
<text x="196.8" y="152.1">100</text>
<text x="212.1" y="153.4">R27</text>
<text x="212.1" y="155.9">100</text>
<text x="259.6" y="153.4">U1D</text>
<text x="25.3" y="159.7">+12V</text>
<text x="38.2" y="158.4">100k</text>
<text x="63.1" y="158.4">TL074</text>
<text x="111.4" y="161">TL074</text>
<text x="180.2" y="159.7">+12V</text>
<text x="208.8" y="161">GND</text>
<text x="219" y="159.7">U2A</text>
<text x="256.6" y="158.4">-</text>
<text x="280" y="157.2">C14</text>
<text x="358.7" y="158.4">R33</text>
<text x="379.4" y="159.5" transform="rotate(-90 379.4 159.5)">GND</text>
<text x="396.2" y="159.7">J4</text>
<text x="53.8" y="163.5">GND</text>
<text x="102.1" y="166.1">GND</text>
<text x="201.1" y="162.3">GND</text>
<text x="216" y="166.1">-</text>
<text x="216.6" y="162.3">LM13700</text>
<text x="234.2" y="166.1">R30</text>
<text x="256.6" y="163.5">+</text>
<text x="280" y="164.8">10u</text>
<text x="294.6" y="164.8">R32</text>
<text x="294.6" y="167.3">100k</text>
<text x="359.4" y="163.5">1k</text>
<text x="396.2" y="163.5">OUT</text>
<text x="38.7" y="168.6">R18</text>
<text x="39.2" y="173.7">1M</text>
<text x="132.6" y="171.1">R22</text>
<text x="193.1" y="173.7">220k</text>
<text x="193.6" y="168.6">R26</text>
<text x="216" y="171.1">+</text>
<text x="234.3" y="171.1">100</text>
<text x="249.4" y="171.1">GND</text>
<text x="258.7" y="168.6">TL074</text>
<text x="31.7" y="177.5">RV2</text>
<text x="132.8" y="176.2">27k</text>
<text x="186.7" y="176.2">RV3</text>
<text x="186.7" y="178.8">100k MOD NULL</text>
<text x="213.3" y="175">R28</text>
<text x="213.3" y="177.5">100</text>
<text x="290" y="177.5">GND</text>
<text x="25.3" y="182.6">-12V</text>
<text x="31.7" y="180">100k CAR NULL</text>
<text x="180.2" y="182.6">-12V</text>
<text x="208.8" y="187.7">GND</text>
<text x="86.6" y="221.9">PWR_FLAG</text>
<text x="62.1" y="223.2">D2</text>
<text x="82.5" y="224.5">R3</text>
<text x="276.7" y="227">+12V</text>
<text x="59.6" y="230.8">B5819W</text>
<text x="82.5" y="229.6">10</text>
<text x="100.3" y="233.4">C2</text>
<text x="104" y="232.1">-12V</text>
<text x="30.5" y="234.6">J5</text>
<text x="48.5" y="234.6">PWR_FLAG</text>
<text x="100.3" y="235.9">10u 25V</text>
<text x="161.3" y="239.7">C3</text>
<text x="199.4" y="239.7">C5</text>
<text x="237.5" y="239.7">C7</text>
<text x="275.6" y="239.7">C9</text>
<text x="56.4" y="244.8">GND</text>
<text x="140.7" y="244.3" transform="rotate(-90 140.7 244.3)">V+</text>
<text x="143.5" y="244.8">U1E</text>
<text x="161.3" y="242.3">100n</text>
<text x="178.8" y="244.3" transform="rotate(-90 178.8 244.3)">V+</text>
<text x="181.6" y="244.8">U2E</text>
<text x="199.4" y="242.3">100n</text>
<text x="216.9" y="244.3" transform="rotate(-90 216.9 244.3)">V+</text>
<text x="219.7" y="244.8">U3E</text>
<text x="237.5" y="242.3">100n</text>
<text x="255" y="244.3" transform="rotate(-90 255 244.3)">V+</text>
<text x="257.8" y="244.8">U4C</text>
<text x="275.6" y="242.3">100n</text>
<text x="94.5" y="246.1">GND</text>
<text x="140.7" y="248.8" transform="rotate(-90 140.7 248.8)">V-</text>
<text x="143.5" y="247.3">TL074</text>
<text x="151" y="249.9">C4</text>
<text x="160.5" y="251.2">GND</text>
<text x="178.8" y="248.8" transform="rotate(-90 178.8 248.8)">V-</text>
<text x="181.6" y="247.3">LM13700</text>
<text x="189.1" y="249.9">C6</text>
<text x="198.6" y="251.2">GND</text>
<text x="216.9" y="248.8" transform="rotate(-90 216.9 248.8)">V-</text>
<text x="219.7" y="247.3">LM13700</text>
<text x="227.2" y="249.9">C8</text>
<text x="236.7" y="251.2">GND</text>
<text x="255" y="248.8" transform="rotate(-90 255 248.8)">V-</text>
<text x="257.8" y="247.3">TL072</text>
<text x="264" y="249.9">C10</text>
<text x="274.8" y="251.2">GND</text>
<text x="20.8" y="257.5">GND</text>
<text x="62.1" y="253.7">D1</text>
<text x="82.5" y="255">R2</text>
<text x="86.6" y="252.4">PWR_FLAG</text>
<text x="104" y="252.4">+12V</text>
<text x="148.7" y="252.4">100n</text>
<text x="186.8" y="252.4">100n</text>
<text x="224.9" y="252.4">100n</text>
<text x="263" y="252.4">100n</text>
<text x="25.4" y="263.9">Eurorack Power 2x5</text>
<text x="59.6" y="261.3">B5819W</text>
<text x="82.5" y="260">10</text>
<text x="100.3" y="263.9">C1</text>
<text x="100.3" y="266.4">10u 25V</text>
<text x="126.9" y="265.1">-12V</text>
<text x="94.5" y="276.6">GND</text>
</g>
<g font-size="1.3" fill="#a90000">
<text x="159.9" y="38.2" transform="rotate(-90 159.9 38.2)">1</text>
<text x="162.5" y="40.5">2</text>
<text x="159.9" y="44.5" transform="rotate(-90 159.9 44.5)">3</text>
<text x="317.4" y="43">13</text>
<text x="317.4" y="45.6">15</text>
<text x="330.1" y="45.6">12</text>
<text x="30.5" y="53.2">MP</text>
<text x="35.4" y="50.9" transform="rotate(-90 35.4 50.9)">3</text>
<text x="38" y="53.2">2</text>
<text x="69.1" y="53.2">2</text>
<text x="317.4" y="48.1">14</text>
<text x="330.1" y="48.1">16</text>
<text x="35.4" y="57.2" transform="rotate(-90 35.4 57.2)">1</text>
<text x="69.1" y="58.3">3</text>
<text x="81.8" y="55.7">1</text>
<text x="144.8" y="65.9">TN</text>
<text x="145.3" y="60.8">S</text>
<text x="145.4" y="63.4">T</text>
<text x="191" y="65.9">2</text>
<text x="191" y="63.4">4</text>
<text x="203.7" y="65.9">5</text>
<text x="224.1" y="65.9">6</text>
<text x="191" y="68.4">3</text>
<text x="203.7" y="68.4">1</text>
<text x="224.1" y="71">5</text>
<text x="236.8" y="68.4">7</text>
<text x="318.7" y="73.5">7</text>
<text x="325" y="76.1">8</text>
<text x="358.7" y="73.5">10</text>
<text x="365.7" y="76.1">9</text>
<text x="28.5" y="83.7">S</text>
<text x="27.9" y="88.8">TN</text>
<text x="28.6" y="86.2">T</text>
<text x="69.1" y="93.8">2</text>
<text x="111.6" y="93.4" transform="rotate(-90 111.6 93.4)">3</text>
<text x="267.2" y="93.8">1</text>
<text x="69.1" y="98.9">3</text>
<text x="81.8" y="96.4">1</text>
<text x="111.6" y="101.1" transform="rotate(-90 111.6 101.1)">1</text>
<text x="267.2" y="98.9">3</text>
<text x="274.9" y="96.4">2</text>
<text x="318.7" y="96.4">7</text>
<text x="325" y="98.9">8</text>
<text x="358.7" y="96.4">10</text>
<text x="365.7" y="98.9">9</text>
<text x="170.7" y="139.6">S</text>
<text x="170.8" y="142.1">T</text>
<text x="213.9" y="142.1">3</text>
<text x="226.6" y="142.1">1</text>
<text x="59" y="147.2">6</text>
<text x="71.7" y="149.7">7</text>
<text x="107.2" y="149.7">9</text>
<text x="170.2" y="144.6">TN</text>
<text x="213.9" y="144.6">2</text>
<text x="213.9" y="147.2">4</text>
<text x="226.6" y="144.6">5</text>
<text x="59" y="152.3">5</text>
<text x="106.6" y="154.8">10</text>
<text x="119.9" y="152.3">8</text>
<text x="253.9" y="157.3">13</text>
<text x="266.6" y="159.9">14</text>
<text x="386.6" y="157.3">S</text>
<text x="386.7" y="159.9">T</text>
<text x="27.8" y="167.7" transform="rotate(-90 27.8 167.7)">1</text>
<text x="182.7" y="167.7" transform="rotate(-90 182.7 167.7)">1</text>
<text x="213.3" y="165">13</text>
<text x="213.3" y="167.5">15</text>
<text x="226" y="167.5">12</text>
<text x="253.9" y="162.4">12</text>
<text x="386.1" y="162.4">TN</text>
<text x="30.4" y="170">2</text>
<text x="185.3" y="170">2</text>
<text x="213.3" y="170">14</text>
<text x="226" y="170">16</text>
<text x="27.8" y="174.1" transform="rotate(-90 27.8 174.1)">3</text>
<text x="182.7" y="174.1" transform="rotate(-90 182.7 174.1)">3</text>
<text x="29.1" y="236.1">1</text>
<text x="29.1" y="238.6">3</text>
<text x="38" y="236.1">2</text>
<text x="38" y="238.6">4</text>
<text x="29.1" y="241.2">5</text>
<text x="29.1" y="243.7">7</text>
<text x="38" y="241.2">6</text>
<text x="38" y="243.7">8</text>
<text x="139.6" y="240.1" transform="rotate(-90 139.6 240.1)">4</text>
<text x="177.7" y="240.7" transform="rotate(-90 177.7 240.7)">11</text>
<text x="215.8" y="240.7" transform="rotate(-90 215.8 240.7)">11</text>
<text x="253.9" y="240.1" transform="rotate(-90 253.9 240.1)">8</text>
<text x="29.1" y="246.2">9</text>
<text x="37.4" y="246.2">10</text>
<text x="177.7" y="251.6" transform="rotate(-90 177.7 251.6)">6</text>
<text x="215.8" y="251.6" transform="rotate(-90 215.8 251.6)">6</text>
<text x="253.9" y="251.6" transform="rotate(-90 253.9 251.6)">4</text>
<text x="139.6" y="252.2" transform="rotate(-90 139.6 252.2)">11</text>
</g>
<g font-size="1.3" fill="#0f0f0f">
<text x="165.1" y="40.5">TMX</text>
<text x="35.5" y="46.9">DTOP</text>
<text x="66" y="45.6">DN</text>
<text x="40.6" y="53.2">DW</text>
<text x="99" y="55.8">DM</text>
<text x="185.4" y="63.4">M3</text>
<text x="210.8" y="65.9">YT</text>
<text x="185.3" y="71">P3</text>
<text x="36.8" y="73.5">DCV</text>
<text x="208.2" y="81.9" transform="rotate(-90 208.2 81.9)">IABC3</text>
<text x="243.8" y="83.7">YG</text>
<text x="88.9" y="88.8">QBO</text>
<text x="119.4" y="86.2">IABC3</text>
<text x="170.2" y="93.9">MOD_J</text>
<text x="101.6" y="96.4">QB 2</text>
<text x="284.5" y="96.4">YSEL</text>
<text x="86.3" y="114.2">NI</text>
<text x="231" y="134.6" transform="rotate(-90 231 134.6)">IABC1</text>
<text x="53.3" y="140.8">SN</text>
<text x="101.6" y="143.4">IN_N</text>
<text x="185.4" y="142.1">CAR_J</text>
<text x="208.3" y="142.1">VX</text>
<text x="25.8" y="147.2">YSEL</text>
<text x="81.3" y="149.7">VS</text>
<text x="208.1" y="147.2">MA</text>
<text x="229.8" y="144.7">TA</text>
<text x="27.5" y="154.8">DM</text>
<text x="127" y="152.3">VS2</text>
<text x="144.8" y="152.3">IABC2</text>
<text x="274.3" y="152.3">PO</text>
<text x="246.4" y="157.4">TI</text>
<text x="304.8" y="159.9">POC</text>
<text x="368.3" y="159.9">OUT_J</text>
<text x="229.8" y="167.5">TB</text>
<text x="33" y="170.1">TCA</text>
<text x="144.8" y="172.6">IABC1</text>
<text x="187.9" y="170.1">TMD</text>
<text x="208.1" y="170.1">PB</text>
<text x="231" y="183.5" transform="rotate(-90 231 183.5)">IABC2</text>
<text x="48.2" y="225.9">-12V_RAW</text>
<text x="68.6" y="225.9">-12V_D</text>
<text x="48.2" y="256.4">+12V_RAW</text>
<text x="68.6" y="256.4">+12V_D</text>
</g>
<g font-size=".5" fill="#006464">
<text x="320.2" y="46.1">DIODE_BIAS</text>
<text x="193.2" y="66.4">DIODE_BIAS</text>
<text x="216.1" y="145.2">DIODE_BIAS</text>
<text x="216.1" y="168">DIODE_BIAS</text>
</g>
<text font-size=".4" fill="#840000" x="34.2" y="54.7" transform="rotate(-90 34.2 54.7)">Mounting</text>
</svg>
